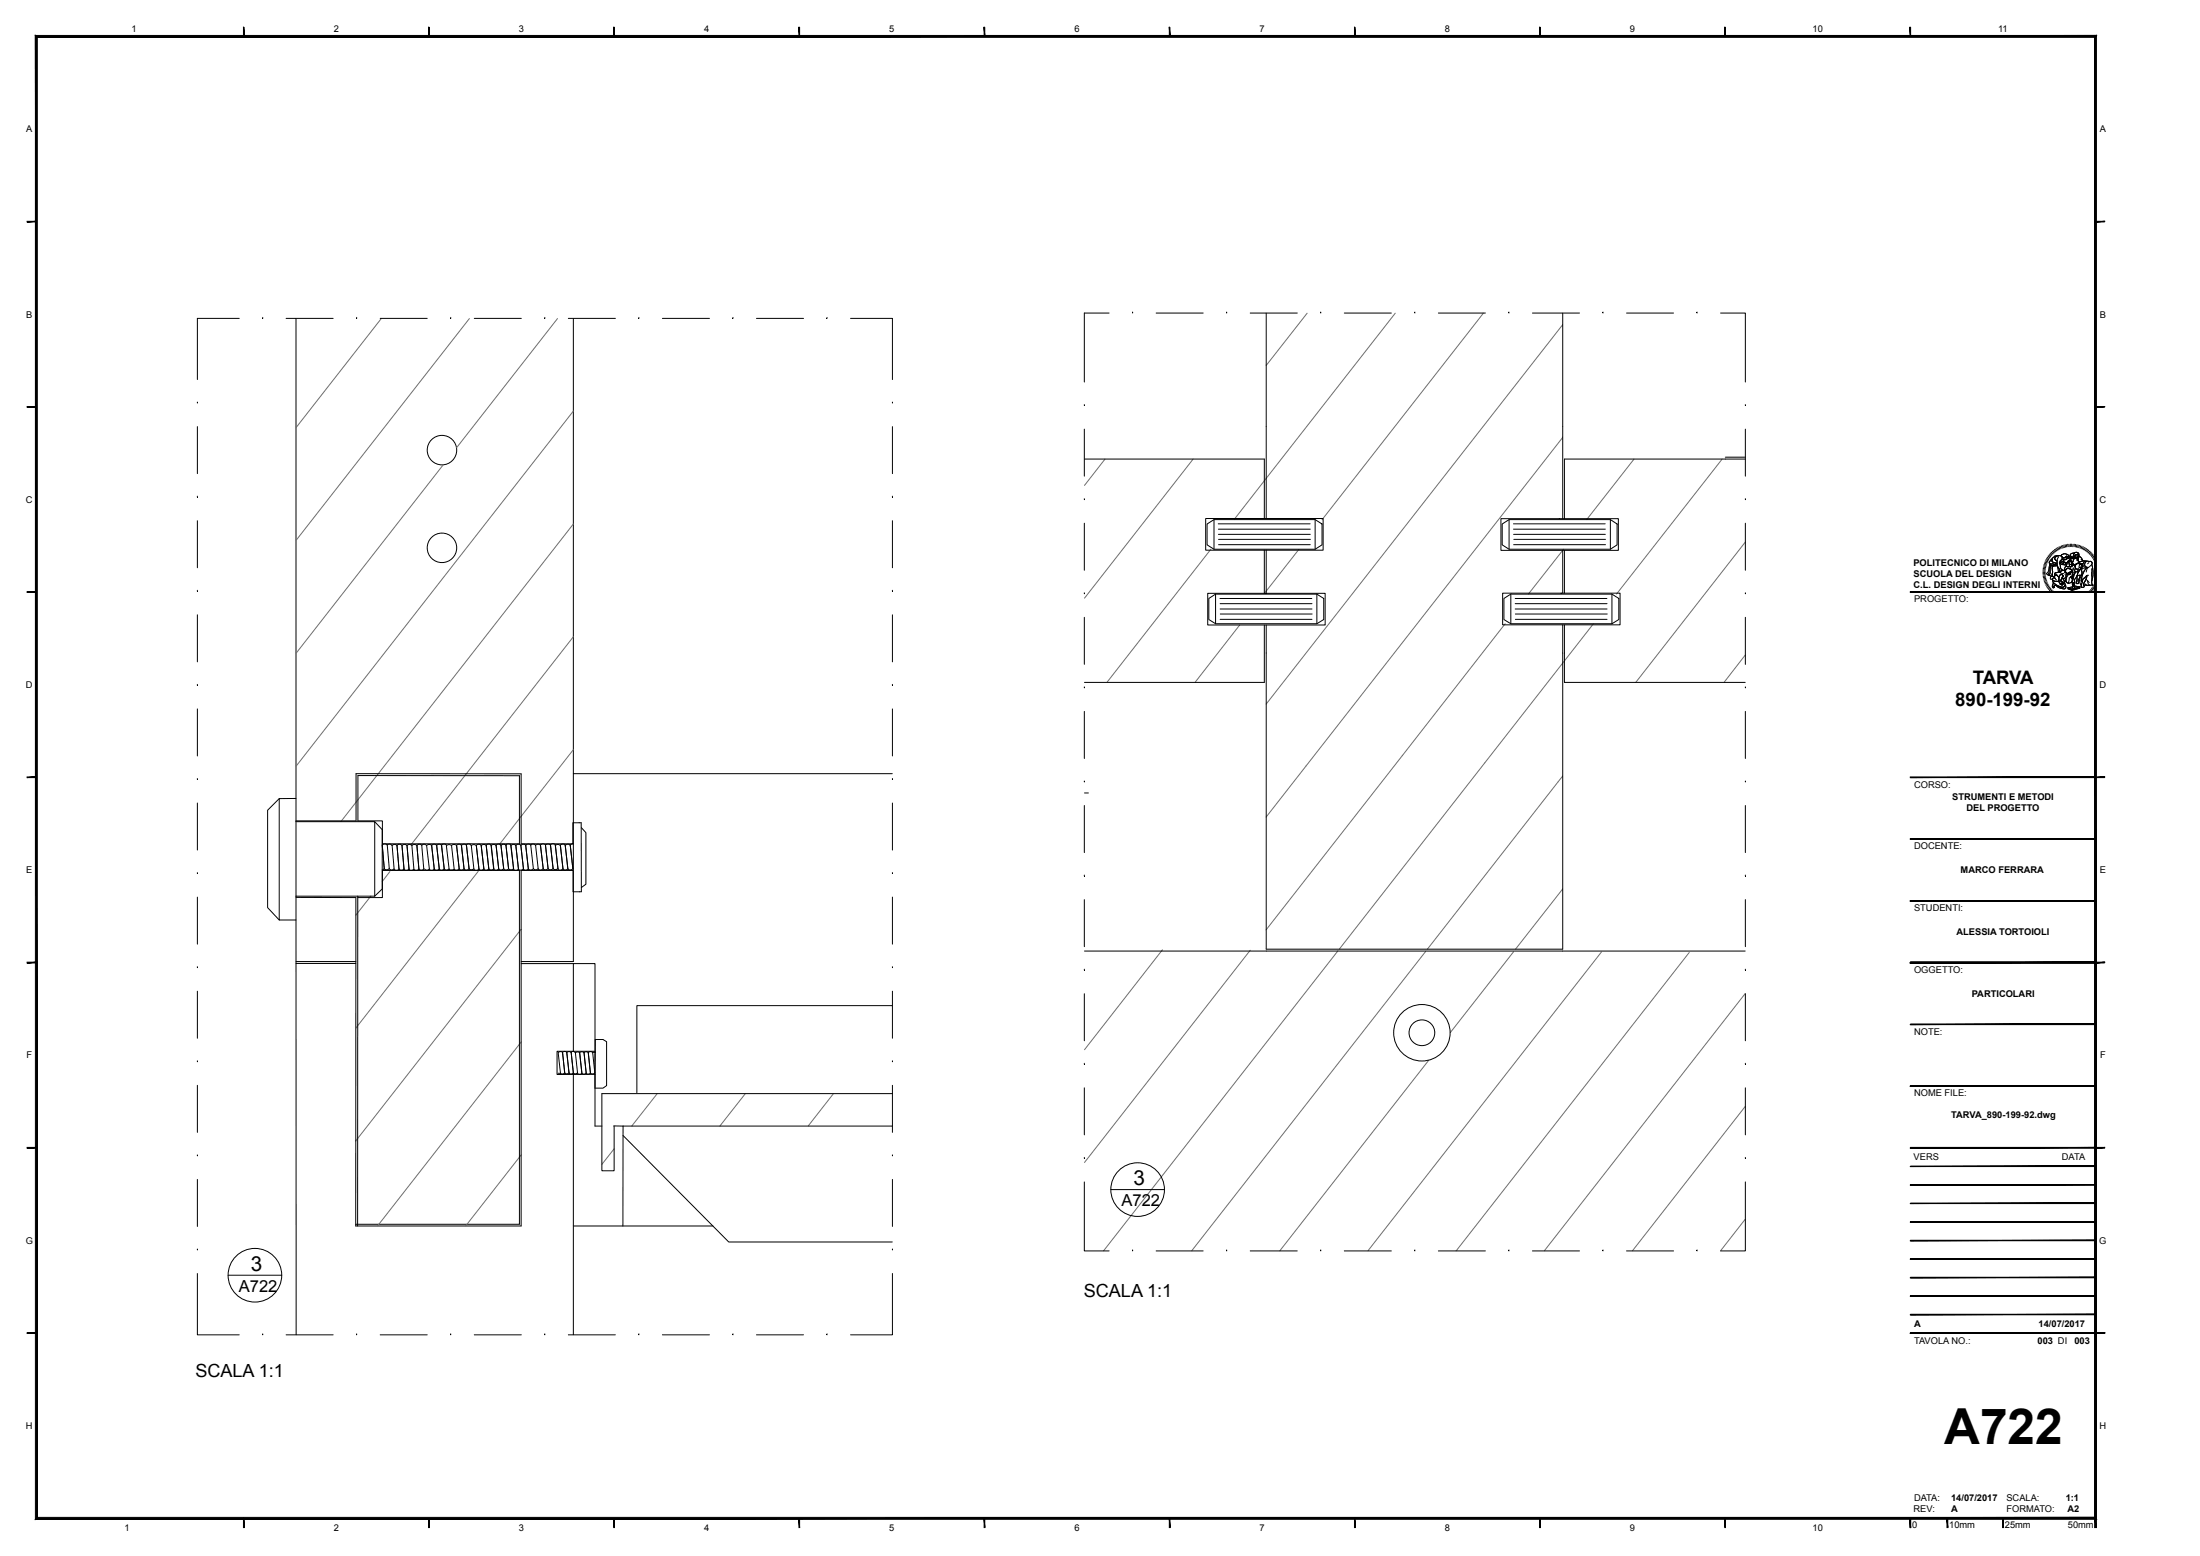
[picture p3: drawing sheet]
<svg xmlns="http://www.w3.org/2000/svg" width="594mm" height="420mm" viewBox="0 0 594 420" stroke-linecap="round" stroke-linejoin="round" font-family="sans-serif">
<g fill="none" stroke="#000" stroke-width=".27">
<path d="M64.6 85.9h-11.3v16.5M70.9 85.9h.1M77.3 85.9h12.7M79.9 86l.1 274.3M96.3 85.9h.1M102.7 85.9h12.7M121.7 85.9h.1M128.1 85.9h12.7M147.1 85.9h.1M153.5 85.9h12.7M154.8 86v173.5h-14.1M172.5 85.9h.1"/>
<path d="M178.9 85.9h12.7M197.9 85.9h.1M204.3 85.9h12.7M223.3 85.9h.1M229.7 85.9h11.3v16.5M299.5 84.5h-6.7v18.6M305.8 84.5h.1M312.2 84.5h12.7M331.2 84.5h.1M337.6 84.5h12.7M341.9 84.5v55.5M356.6 84.5h.1"/>
<path d="M363 84.5h12.7M382 84.5h.1M388.4 84.5h12.7M407.4 84.5h.1M413.8 84.5h12.7M421.9 84.5v55.5M432.8 84.5h.1M439.2 84.5h12.7M458.2 84.5h.1M464.6 84.5h6.6v18.6M53.3 108.8h.1M53.3 115.1v12.7"/>
<path d="M241 108.8h.1M241 115.1v12.7M292.8 109.5h.1M292.8 115.8v12.7M471.2 109.5h.1M471.2 115.8v12.7M53.3 134.2h.1M241 134.2h.1M292.8 134.9h.1M292.8 123.9h48.6v16.1M325.5 140h31.7v8.5h-31.7zM405.2 140h31.8v8.6h-31.8z"/>
<path d="M465.8 123.4h5.4M471.2 123.9h-48.8v16.1M471.2 134.9h.1M53.3 159.6h.1M53.3 140.5v12.7M241 159.6h.1M241 140.5v12.7M292.8 141.2v12.7M325.9 141.4l1.9-1.1h27.3l1.8 1.1v5.7l-1.8 1.2h-27.3l-1.9-1.2zM327.8 140.3v8M328.9 141.4h24.8M329 144.2h24.8"/>
<path d="M329 142.8h24.8M329 147h24.8M329 145.6h24.8M341.4 148.5v11.6M341.9 148.5v11.6M355.1 140.3v8M405.6 141.4l1.9-1.1h27.3l1.8 1.1v5.7l-1.8 1.2h-27.3l-1.9-1.2zM407.5 140.3v8M408.6 142.8h24.8M408.6 141.4h24.8M408.7 147h24.8M408.7 144.2h24.7"/>
<path d="M408.7 145.6h24.8M421.9 148.6v11.5M422.4 148.6v11.5M434.8 140.3v8M471.2 141.2v12.7M551.6 154.1l.6 .1M551.6 154.5h.6M551.6 153.8h.7M551.6 153.4l.7 .1M551.7 153.1l.7 .1M551.8 152.7l.6 .2M551.9 152.4l.6 .2"/>
<path d="M552 152l.6 .3M552.1 151.7l.6 .2M552.2 151.4l.7 .2M552.2 154.8l-.6 .1M552.3 155.2h-.7M552.3 155.5l-.7 .1M552.4 155.8l-.7 .1M552.4 151l.6 .3M552.4 156.1l-.6 .2M552.5 156.4l-.6 .2M552.6 150.8l.6 .3M552.6 156.7l-.7 .2"/>
<path d="M552.7 157.1l-.6 .2M552.7 150.5l.6 .3M552.8 157.4l-.6 .2M553 150.1l.5 .4M553 157.7l-.6 .2M553.1 157.9l-.6 .3M553.2 149.9l.5 .4M553.3 158.2l-.6 .4M553.4 149.6l.5 .4M553.4 152.1l.9 .1a.6 .6 0 0 0 1.1-.1 .42 .42 0 0 1 0 .6 .42 .42 0 0 1-.5 0 1.04 1.04 0 0 1-1.5-.5zM553.5 152.1v.5M553.5 158.5l-.6 .4"/>
<path d="M553.6 152.6l-.2 .4-.2 1.6-.3 .6 .4 .1M553.6 149.3l.5 .5M553.7 158.8l-.6 .3M553.7 151.1l.4-.2-.1 .5 .2 .3 1 .4a.77 .77 0 0 1-1.1 .1h-.6a.35 .35 0 0 1-.2-.3 .35 .35 0 0 1 .2-.3zM553.8 149.1l.5 .4M553.8 159l-.5 .4M553.9 152.7h.4l-.2 .5v2.3h-.4a.35 .35 0 0 1-.4-.3 .35 .35 0 0 1 .2-.4v-1.5zM553.9 152.7l-.4 .6v1.4l-.2 .7 .7 .1M554.1 150.9l-.8 .8v.2l.4 .4 .6-.1a.6 .6 0 0 0 1.1-.1M554.1 159.3l-.5 .4M554.1 150.7l.6-.6 1.4-.2-1.1 .5a.61 .61 0 0 0-.1 .6 .61 .61 0 0 0 .5 .4l-.1 .7-1.1-.4-.2-.3zM554.1 156.3l.1 .3 .5 .3 1.2-.1"/>
<path d="M554.1 148.8l.5 .5M554.3 156.6l.7 .3 .9-.1 .1 .5 .3 .2v.3l.2-.2 .3 .3-.2-.5 .3 .4-.1-.4 .4 .1-.8-.7 .4-.7 .3 .2 .5 1.6-.4 .6-.9-.1-1.7-.9-.3-.5zM554.3 156.6v.6l.8 .6 1.9 .9M554.3 152.7h1.1l.5 .8 .1 .8-.7 .3a.39 .39 0 0 0-.5 .2 .39 .39 0 0 0 .2 .5l-.4 .4-.5-.3v-2.2zM554.3 152.7l-.2 .5v2.3M554.3 159.5l-.5 .4M554.3 157.4l2.2 1.1h.7l.4-.6 .2 .6a.62 .62 0 0 1-.4 .5 .62 .62 0 0 1-.7-.2l-1.3-.5a.49 .49 0 0 0-.5-.3 .49 .49 0 0 0-.4 .4l.1 .1a.27 .27 0 0 1-.3 .2 .27 .27 0 0 1-.2-.4zM554.4 148.6l.4 .5M554.4 157.3l-.3 1a.29 .29 0 0 0 .2 .4 .29 .29 0 0 0 .4-.2l-.3-.2 .2-.2a.87 .87 0 0 1 1.1 .4l1.3 .4a.59 .59 0 0 0 .8-.2 .59 .59 0 0 0-.2-.8M554.5 159.7l-.4 .5M554.6 155.7l-.3-.1a.47 .47 0 0 0-.6 .2 .47 .47 0 0 0 .1 .6l.4-.3a.59 .59 0 0 1 1 .4l.1 .1M554.7 148.3l.4 .6"/>
<path d="M554.8 159.9l-.5 .5M554.8 154.7l1.2-.4a.27 .27 0 0 0 .4 .2 .27 .27 0 0 0 .1-.4l.6-.2 .5 .2 .5 .8-.1 .8-.9 .5a.27 .27 0 0 1-.4-.2 .27 .27 0 0 1 .3-.3l.1-.3-.3-.2a.49 .49 0 0 0-.6-.1 .49 .49 0 0 0-.2 .6l-.1 .1-.7-.7a.29 .29 0 0 1-.4 .1 .29 .29 0 0 1 0-.5zM554.8 155.4l.4-.3 .2 .1a.92 .92 0 0 1 .5 1.1v.5l-.3 .1h-.9l-.5-.3-.1-.4 .7-.2-.2-.3zM554.9 150.5l.4-.4 1.1-.1a.76 .76 0 0 1 .4 .8 .76 .76 0 0 1-.5 .6l-.3 .6 .5 1.7 .5 .2-.2 .1a.29 .29 0 0 0-.4 .1 .29 .29 0 0 0 0 .3 .41 .41 0 0 1-.5-.2 .41 .41 0 0 1 .1-.4l-.5-1-.1-.8a.51 .51 0 0 0 .1-.6 .51 .51 0 0 0-.5-.3l-.2-.3zM555 148.2l.3 .5M555.2 155l.7 .8M555.2 155.2l-.5 .4 .1 .4M555.3 148l.3 .6M555.4 152.7h-1.2a.76 .76 0 0 0-.9 .2 .76 .76 0 0 0-.1 .9l-.6 1.1 .3 .3M555.6 153l.2 1.4M555.6 147.8l.3 .6M555.8 150.3l-.4 1v.9l.6 1.6v.6a.28 .28 0 0 0 .4 0 .28 .28 0 0 0 .1-.3l.5-.2-.5-.3-.5-1.7 .6-.8a.83 .83 0 0 0-.1-1 .83 .83 0 0 0-1-.2l-.8 .2-.6 .6-.1 .6 .2 .4 1.1 .4"/>
<path d="M555.9 147.6l.3 .6M556 154.3l-.7 .3a.39 .39 0 0 0-.5 .2 .39 .39 0 0 0 .2 .5M556.1 149.9l-1.1 .5a.53 .53 0 0 0-.2 .6 .53 .53 0 0 0 .6 .3M556.2 147.5l.3 .6M556.3 155.2l.2-.2 .3 .2a.35 .35 0 0 1 .3 .4 .35 .35 0 0 1-.3 .3l-.4 .9 .8 .7-.4-.1 .1 .4-.3-.4 .2 .5-.3-.3-.2 .2v-.3l-.4-.6v-1zM556.3 155.2l.1-.2 .4 .2a.37 .37 0 0 1 .3 .3 .37 .37 0 0 1-.3 .4l-.4 .9 .8 .7-.4-.1 .1 .4-.3-.4 .2 .5-.3-.3-.2 .2v-.3l-.4-.6v-1zM556.3 151.3l.4-.3 .6-.1-.1 .4a.41 .41 0 0 1-.2 .4 .41 .41 0 0 1-.4 0l-.6 .3zM556.3 151.8l.3-.1a.47 .47 0 0 1 .8 .1l-.4 .1 .2 .5-.6-.1zM556.4 151.8l.2 .5 .6 .1M556.5 150l.6-.5h.8l.6 .4a.27 .27 0 0 1 0 .4 .27 .27 0 0 1-.4-.1l-.7 .3-.6-.1M556.5 147.3l.3 .7M556.6 149.7l1.1-.2 .6 .2 .3 .4a.31 .31 0 0 1-.3 .2 .31 .31 0 0 1-.3-.2l-.6 .4-.6-.2a.31 .31 0 0 1-.3-.2 .31 .31 0 0 1 .1-.4z"/>
<path d="M556.8 150.3l.6 .2 .5-.4a.32 .32 0 0 1 .4 .2 .32 .32 0 0 1-.2 .4l-.4 .4-.4-.2-.6 .1zM556.9 147.2l.2 .7M557 153.9l.6 .2 .5 .8v.6l-.5 .4M557.1 151.9h.8l-.2 .1v.2a.37 .37 0 0 1-.5 .2 .37 .37 0 0 1-.1-.5zM557.1 156.3l.5 1.5-.4 .7h-.7M557.1 151.5l.3 .3M557.2 154.8l-.8 .2M557.2 151.3l-.1 .2-1 .5M557.2 147.1l.2 .7M557.3 150.9l-.4 .5M557.5 151.8l.4 .1-.2 .3a.33 .33 0 0 1-.4 .3 .33 .33 0 0 1-.3-.4 .33 .33 0 0 1 .5-.2h-.2M557.5 154.9a.7 .7 0 0 1 .1 1 .7 .7 0 0 1-.9 .2"/>
<path d="M557.6 154.1v-.2l.6-.5 .5 .1 .5 .2 .1 .3a.26 .26 0 0 1 .1 .4 .26 .26 0 0 1-.4 0l-1 .4 .6 .4 .4-.3 .2-.5a.24 .24 0 0 0 .3-.2 .24 .24 0 0 0-.2-.2l-.1-.3-.5-.2h-.6l-.5 .6h-.2v-.5l.5-.9 .2 .3h1l.6-.4v-.4l.6 .2-.1 .5 .2 .5-.3 .6 .3 .4-.4 .7-.5 .2-.1 .4h-.4l.3 .3h.3v.4l.1-.3-.2 1.1-1.1 .2-.8-.6 .5-1.3a.78 .78 0 0 0-.7-1M557.6 153.9l.6-.5 1 .3 .1 .3a.23 .23 0 0 1 .2 .4 .23 .23 0 0 1-.4 0l-.5 .2a.44 .44 0 0 1-.5 .3 .44 .44 0 0 1-.4-.5zM557.6 156.8l.8 .6M557.6 147l.1 .7M557.8 150.8l.1 .1M557.9 150.5l.1 .1M557.9 156.1v1M557.9 152.7l-.4 .5-.1 .9M557.9 147l.1 .6M557.9 150.5h.1M558 154.8l1.2-.4-.2 .5-.4 .3zM558 155.6l-.2 .9-.4 .5"/>
<path d="M558.2 154.9l-.1 .1M558.2 150.7l.4-.2 .5 .1v-.1a.32 .32 0 0 1-.1 .5 .32 .32 0 0 1-.4-.3zM558.3 151.5l.7-.2 .6 .5 .1 .5-.1 .4-.3-.2 .2-.2-.2-.7-.4-.3-.3 .1-.1 .4 .3 .6a.48 .48 0 0 1-.4 .6 .48 .48 0 0 1-.6-.3zM558.3 150.3l-.2 .5-.4 .3-.4-.2-.6 .1M558.3 146.9l.1 .7M558.4 158.7l2-.5 1.1 .3-2 .5zM558.4 158.7l1.1 .3v.3l-1.1-.3zM558.6 151.5l.3-.2 .4 .3 .2 .7a.56 .56 0 0 1-.2 .6 .56 .56 0 0 1-.6 .1zM558.6 146.9l.1 .7M558.7 155.8l-.3 1.6 1-.2M558.7 150.5a.39 .39 0 0 1 .6-.3 .39 .39 0 0 1 .1 .6h-.1M558.7 154.9l.1 .1"/>
<path d="M558.8 154.6l.2 .1M558.8 150.2h.4a.33 .33 0 0 1 .3 .2 .33 .33 0 0 1-.2 .4l-.2-.3v.1l-.4-.1zM558.8 154.9h.1M558.9 154.6l-.1 .1M558.9 151.7h.1M559 151.6l-.2 .2M559 146.9v.6M559 150.6l-.4-.1-.4 .2 .8 .3a.22 .22 0 0 0 .3-.2 .22 .22 0 0 0-.3-.3l.1 .2M559.1 153v.7M559.2 154.4l-.2 .5-.3 .2-.5-.2M559.2 151.5l.2 .3-.1 .1M559.3 151.6l-.3-.3-.4 .2 .2 1a.44 .44 0 0 1-.7 .5 .44 .44 0 0 1 0-.8l.3-.8 .6-.1 .6 .5 .1 .6a.2 .2 0 0 1-.1 .3 .2 .2 0 0 1-.3-.2v-.1"/>
<path d="M559.3 146.9v.6M559.4 152l-.2 .1M559.4 151.8l.1 .5h-.8M559.4 152.7l-.3 .3h-.4M559.5 159l2-.5v.3l-2 .5zM559.5 159v.3M559.5 155.3h.1a.22 .22 0 0 1 .2-.3 .22 .22 0 0 1 .1 .4l-.3 1v-.4l-.6-.2 .1-.1h.3zM559.6 150.7l.1-.1 .1 .2-.2 1.1M559.6 155.2h.1M559.6 155.8l-.1 .5 .2-.2M559.6 150.2l.2 .5M559.7 152.2l-.1-.4 .2-.5-.1-.7-.1 .1-.1-.3-.6-.4 .1-.4 .6-.2a.25 .25 0 0 1 .4-.1 .25 .25 0 0 1-.1 .4v1.2l.3-.5a.39 .39 0 0 0 .3 .3 .39 .39 0 0 0 .4-.2l-.1 .7 .2-.2 .1 .4a.36 .36 0 0 1 .2 .4 .36 .36 0 0 1-.4 .3l-.6 .3"/>
<path d="M559.7 146.9l-.1 .7M559.8 155.6l-.2 .2v-.2M559.8 153.2l-.2 1.4M559.8 152.5l.4 .2M559.8 157.3l.2-.1 .1 1.2-.2-.7-.3 .7zM559.9 154.4l-.4 .5 .1 .3M560 155.1l-.5 .2-.1 .5-.4-.1 .3 .3h.3M560 153.3l-.4 .9M560.1 149.3l.7-.2 .5 .5v.8l-.4 .9v-.8l.3-.4-.2-.5-.7 .2-.2 1-.2 .1-.1-.9zM560.1 149.3l-.8 .1-.4 .4 .1 .3M560.1 146.9l-.1 .7M560.1 149.3l.5-.2 .5 .1 .2 .4v.8l-.4 .9v-.8l.3-.4-.2-.5-.7 .2-.2 1-.2 .1-.1-.9z"/>
<path d="M560.1 150.3l.3 .4 .5-.2M560.3 152.4l.8-.4 1 .2a.83 .83 0 0 1-.4 1.4l-.2 .3h-.6l-.6-.7zM560.3 149.8l.7-.2 .2 .5-.4 .5a.45 .45 0 0 1-.6-.2 .45 .45 0 0 1 .1-.6zM560.3 150.1h.3M560.4 154.4l.8-.1-.4 1.1-.7 1.2v.7a.42 .42 0 0 0-.4 .1 .42 .42 0 0 0-.1 .5l-.2-1zM560.4 154.4l-.4 .5-.6 2 .2 1 .4-.7 .2 1.4-.3-.9-.4 1.1 .1-.9M560.4 150.5l.1 .1M560.4 153.4l-.3 .5 .2 .5 1-.2 .4-.5M560.4 146.9l-.1 .7M560.4 150.1v.1M560.5 150.4l.1 .1M560.8 150.2l.2 .1"/>
<path d="M560.8 147l-.2 .7M560.9 155.4h.2a.37 .37 0 0 1 .5 0 .37 .37 0 0 1-.1 .6l-.4 .6v.5a.28 .28 0 0 1 .2 .4 .28 .28 0 0 1-.5 0l-.3-.2zM560.9 150.3h-.1M561 151l.4 .7M561.1 153.5v.1M561.1 152l1.1-.6h.8l-.4 .3-.3 .7zM561.1 147.1l-.1 .6M561.2 154.3l-.4 1.1-.7 1.1-.1 .9M561.2 150.1l.7 .4 .6 .9a1.07 1.07 0 0 1-1.4 0zM561.2 153.5h-.2M561.3 150.1l.6 .4 .3 .6M561.3 153.8h-.1"/>
<path d="M561.5 147.2l-.3 .6M561.5 158.5v.3l-2 .5-1.1-.3v-.3M561.6 155.3l-.5 1.7a.29 .29 0 0 1 .2 .4 .29 .29 0 0 1-.5 .1l-.3-.1 .3-1.1v-.9M561.8 147.3l-.2 .7M561.9 151l.5 .4M561.9 153.2l-.1 .3M561.9 152.2h.3l.1 .4M561.9 153.3a.38 .38 0 0 1 .3 .3 .38 .38 0 0 1-.2 .4l.1 .5a.64 .64 0 0 1-.1 .7 .64 .64 0 0 1-.8 .1l-.4 .1 .2-.6zM562 155.2l-1.2 .2M562 156.6l-.1 .3 .3 .2M562.1 153.4v1.8l-.6 1.4 .2 1.1 .3 .2M562.1 147.4l-.2 .7"/>
<path d="M562.3 156.4l1.1-1-.2 1.2-.6 1v.3a.41 .41 0 0 1-.1 .6 .41 .41 0 0 1-.6-.1 .41 .41 0 0 1 .1-.6zM562.3 152.4l.7-1 1.8 .3a.51 .51 0 0 1-.2 .8l-.6 .6a1.08 1.08 0 0 1-1.7-.5M562.3 152.6l-.8 1.3h-.5l-.6-.4-.1-.7 .3-.5 .5-.2a.34 .34 0 0 1 .5 .3 .34 .34 0 0 1-.3 .4 .26 .26 0 0 0 0 .3 .26 .26 0 0 0 .4 .1l.3-.3v-.5l-.8-.4-.8 .4-.1 .5M562.4 154.1v.6M562.5 147.6l-.3 .6M562.8 147.7l-.3 .6M562.9 153.3l-.9 .1M562.9 157.6l.5 .3M563.1 147.9l-.4 .6M563.1 151.4l-1 .1-1 .5M563.2 151.6l.2-.2 .7 .2a.53 .53 0 0 1 .6 .1 .53 .53 0 0 1 .1 .6l.3 3.2-.3 1.8 .3 .6h-1.9a.48 .48 0 0 1-.6-.1 .48 .48 0 0 1 .2-.7l.6-1.7-1.5 1.4 .5-2a1.73 1.73 0 0 1 1.4-1.6l-.5-.2a.85 .85 0 0 1-.1-1.4zM563.3 156.3l.8 .9"/>
<path d="M563.3 153.3l-1 1.6-.4 1.9 1.5-1.4 .5-.1M563.4 151.5l-.2 .2a.86 .86 0 0 0-.3 1 .86 .86 0 0 0 .9 .5M563.4 148.1l-.4 .6M563.4 155.4l-.2 1.2-.6 1v.3a.33 .33 0 0 1 .1 .5 .33 .33 0 0 1-.4 .1h-.1a.42 .42 0 0 1-.3-.3 .42 .42 0 0 1 .2-.5l.2-1.3M563.5 153.3l-.2 1.1M563.7 156.8l.2 .9 .4 .3M563.7 148.3l-.4 .5M563.7 159.8l.5 .5M564 148.5l-.5 .6M564 151.9l-.3 .3M564 159.6l.5 .5M564.3 148.8l-.5 .5"/>
<path d="M564.3 159.4l.4 .5M564.5 159.1l.5 .5M564.5 149l-.5 .5M564.7 158.9l.5 .4M564.7 153.5l.1 3.3M564.8 152.4l.3 2-.3 2.5 .3 1h-2.5M564.8 149.2l-.5 .5M564.8 158.6l.6 .4M565 149.5l-.5 .4M565.1 158.4l.5 .3M565.2 149.8l-.5 .4M565.2 158.1l.6 .3"/>
<path d="M565.4 157.8l.6 .3M565.4 150.1l-.5 .4M565.5 157.5l.7 .3M565.7 150.4l-.6 .3M565.7 157.2l.6 .3M565.8 156.9l.6 .2M565.8 150.7l-.6 .3M565.9 156.6l.6 .2M566 151l-.6 .3M566 156.3l.6 .2M566 156l.7 .1M566.1 155.7h.7"/>
<path d="M566.2 151.3l-.6 .3M566.2 155.3l.6 .1M566.2 155h.6M566.2 154.7l.7 .1M566.3 151.6l-.6 .3M566.4 152l-.6 .2M566.5 152.3l-.6 .2M566.6 152.7l-.6 .1M566.7 153l-.6 .1M566.8 153.3l-.7 .2M566.8 153.7l-.6 .1M566.9 154.4h-.7"/>
<path d="M566.9 154.1h-.7M53.3 165.9v12.7M241 165.9v12.7M292.8 160.3h.1M292.8 166.6v12.7M326.1 160.1h31.7v8.6h-31.7zM326.4 161.5l1.8-1.1h27.4l1.8 1.1v5.7l-1.8 1.2h-27.4l-1.8-1.2zM328.2 160.4v8M329.4 161.5h24.8M329.4 167.2h24.8M329.4 164.4h24.8M329.4 162.9h24.8"/>
<path d="M329.5 165.7h24.8M341.4 168.7v15.5h-48.6M355.6 160.4v8M405.7 160.1h31.7v8.6h-31.7zM406.1 161.5l1.8-1.1h27.3l1.9 1.1v5.7l-1.9 1.2h-27.3l-1.8-1.2zM407.9 160.4v8M409.1 164.4h24.8M409.1 162.9h24.8M409.1 161.5h24.8M409.1 167.2h24.8M409.1 165.7h24.9M421.9 168.7v87.5h-80v-87.5"/>
<path d="M422.4 168.7v15.5h48.8M435.2 160.4v8M471.2 160.3h.1M471.2 166.6v12.7M555 160.1l-.4 .6M555.3 160.3l-.4 .6M555.6 160.5l-.4 .5M555.9 160.7l-.4 .6M556.1 160.8l-.3 .6M556.4 160.9l-.2 .6M556.8 161l-.3 .7M557.1 161.2l-.3 .6"/>
<path d="M557.4 161.3l-.2 .6M557.7 161.3l-.2 .7M558 161.4l-.1 .7M558.3 161.5l-.1 .6M558.6 161.5v.6M559 161.5l-.1 .7M559.3 161.5v.7M559.6 161.5v.7M559.9 161.5l.1 .6M560.3 161.4l.1 .7M560.6 161.4l.1 .7M560.9 161.3l.2 .7"/>
<path d="M561.2 161.2l.2 .6M561.5 161.1l.3 .7M561.8 161l.3 .6M562.1 160.9l.3 .6M562.4 160.7l.3 .6M562.7 160.6l.3 .6M563 160.4l.4 .6M563.2 160.2l.5 .6M563.5 160l.4 .6M53.3 185h.1M53.3 191.3v12.7M241 185h.1"/>
<path d="M241 191.3v12.7M292.8 185.7h.1M292.8 192v12.7M471.2 185.7h.1M471.2 192v12.7M53.3 210.4h.1M53.3 216.7v12.7M75.4 215.6l-3.1 3.1v26.3l3.1 3.3M79.9 215.5l-4.5 .1v32.7h4.5M96.6 209.3l43.6 .1v18.4h-37v-6.2h-6.6zM154.8 208.8h86.1M241 210.4h.1"/>
<path d="M241 216.7v12.7M292.8 211.1h.1M292.8 217.4v12.7M292.8 214h1.1M471.2 211.1h.1M471.2 217.4v12.7M53.3 235.8h.1M79.9 221.8h21.3v20.1M79.9 221.6h16.2v-12.8l44.6 .1v18.9h14l.1-5.8M101.2 221.8l2 2.1v16l-2 2M103.2 228.1l.6 6.5a.93 .93 0 0 0 1.3-.1M103.2 228.1l.5 6.4-.5 .3"/>
<path d="M104.5 228a.97 .97 0 0 0-1.3 .1M105.1 234.5a.8 .8 0 0 0 1.3 0M105.1 234.5l-.5-6.5a.85 .85 0 0 1 1.2 .2l.6 6.5M107.2 228.1l.6 6.5a.93 .93 0 0 0 1.3-.1l-.6-6.4M107.2 228.1l.6 6.5a.93 .93 0 0 1-1.4 .1M107.2 228.2a.97 .97 0 0 0-1.3 0M108.5 228.1a.97 .97 0 0 0-1.3 0M108.5 228.2l.6 6.5a.93 .93 0 0 0 1.3-.1M109.9 228.2a.97 .97 0 0 0-1.3 0M109.9 228.2l.5 6.5a.93 .93 0 0 0 1.3-.1M109.9 228.2l.5 6.4M111.2 228.1l.6 6.5"/>
<path d="M111.2 228.2a.97 .97 0 0 0-1.3 0M112.5 228.2a.97 .97 0 0 0-1.3 0M112.6 228.1l.5 6.5a.93 .93 0 0 0 1.3-.1l-.5-6.4M112.6 228.1l.5 6.5M113.1 234.6a.93 .93 0 0 1-1.3 .1M113.9 228.1a.97 .97 0 0 0-1.3 0M113.9 228.1h.1a.85 .85 0 0 1 1.2 .1M115.2 228.2l.7 6.5a.93 .93 0 0 0 1.4-.1M115.9 234.5l-.1 .2a.8 .8 0 0 1-1.2-.1M116.5 228.2a.97 .97 0 0 0-1.3 0M116.5 228.1l.8 6.6M117.8 228.1a.97 .97 0 0 0-1.3 .1"/>
<path d="M117.9 228.1l.7 6.6a.93 .93 0 0 0 1.3-.2M118.6 234.5a.93 .93 0 0 1-1.3 .2M119.2 228.1a.97 .97 0 0 0-1.3 .1M119.2 228.1l.8 6.5a.93 .93 0 0 0 1.2-.1M119.2 228.1l.7 6.4M120.5 228.2l.8 6.5M120.6 228.1a.97 .97 0 0 0-1.4 0M121.9 228.2a.97 .97 0 0 0-1.3 0M121.9 228.2l.7 6.5M122.6 234.6l-.6 .2-.7-.1M123.2 228.2a.97 .97 0 0 0-1.3 0M123.9 234.5a.93 .93 0 0 1-1.3 .2"/>
<path d="M124.6 228.2a1.01 1.01 0 0 1 1.3-.1l.8 6.5a.93 .93 0 0 0 1.2-.1M125.3 234.5a.93 .93 0 0 1-1.3 .1l-.7-6.5a1 1 0 0 1 1.3 0l.7 6.5M125.9 228.1l.2-.2a.8 .8 0 0 1 1.1 .3M126.7 234.5a.93 .93 0 0 1-1.4 .1M127.2 228.2l.8 6.5a.93 .93 0 0 0 1.3-.1M128.6 228.2a.97 .97 0 0 0-1.4 0M129.9 228.2l.8 6.5a.93 .93 0 0 0 1.3-.2M130.6 234.5a.93 .93 0 0 1-1.3 .2l-.7-6.5a.94 .94 0 0 1 1.3-.1l.7 6.4M131.3 228.2a.97 .97 0 0 0-1.3 0M131.3 228.1l.7 6.5M132.6 228.1a.97 .97 0 0 0-1.3 0M132.6 228.2l.7 6.5a.93 .93 0 0 0 1.4-.2"/>
<path d="M132.6 228.2a1.04 1.04 0 0 1 1.3-.1 1.01 1.01 0 0 1 1.3 0l.8 6.5a.93 .93 0 0 0 1.3-.1M132.6 228.1l.7 6.4a.93 .93 0 0 1-1.3 .1M133.9 228.1l.8 6.5a.93 .93 0 0 0 1.3-.1M136.6 228.1a.97 .97 0 0 0-1.3 .1M136.6 228.1l.7 6.5M137.9 228a.97 .97 0 0 0-1.3 .1M137.9 228.2l.8 6.5a.93 .93 0 0 0 1.3-.1M138 228l.7 6.4a.93 .93 0 0 1-1.3 .2M139.3 228.2a.97 .97 0 0 0-1.3 0M139.3 228.2a1.06 1.06 0 0 1 1.3-.1l.7 6.6a.93 .93 0 0 0 1.4-.2M139.3 228.1l.7 6.6a.93 .93 0 0 0 1.3-.2M140.6 228.2a.97 .97 0 0 1 1.3-.1l.8 6.5"/>
<path d="M143.3 228.1a.97 .97 0 0 0-1.3 0M143.3 228.1l.7 6.4a.93 .93 0 0 1-1.3 .1M143.3 228.1l.1-.1a.85 .85 0 0 1 1.2 .2M144.6 228.1l.7 6.5a.93 .93 0 0 0 1.3-.1M145.3 234.4l-.2 .2a.8 .8 0 0 1-1.1-.1M145.9 228.1a.97 .97 0 0 0-1.3 .1M145.9 228.1l.8 6.5a.93 .93 0 0 0 1.3-.2M147.3 228a.97 .97 0 0 0-1.3 .1M147.3 228.1l.7 6.5M148.6 228.1a.97 .97 0 0 0-1.3 0M148.6 228a.95 .95 0 0 1 1.3 0l.8 6.7a.93 .93 0 0 0 1.3-.2M148.6 228.1l.7 6.4"/>
<path d="M149.3 234.4a.93 .93 0 0 1-1.3 .2M149.9 228.2a1.09 1.09 0 0 1 1.4-.1 .97 .97 0 0 1 1.3 0l.7 6.5M150.7 234.4a.93 .93 0 0 1-1.4 .1M151.3 228.1l.7 6.5a.93 .93 0 0 0 1.3-.1M154 228.1a.97 .97 0 0 0-1.4 .1M154 228.1l.7 6.5M154.7 234.5a.93 .93 0 0 1-1.3 .1M154.8 227.8l-.8 .3M154.8 222.1h2.1l.1 18.6h-2.3v-5.7h-14v95.9h-44.7l.1-88.6-16.2-.1M157 223.4l1.2 1.4v13.9l-1.2 .9M241 235.8h.1M292.8 236.5h.1"/>
<path d="M471.2 236.5h.1M53.3 242.1v12.7M79.9 241.9h21.3M79.9 259.5h16.2M96.6 242.3h6.6v-7.3h37v95.5h-44.2M96.6 241.9v89M241 242.1v12.7M292.8 242.8v12.7M292.8 256.7h178.4M471.2 242.8v12.7M53.3 261.2h.1M53.3 267.5v12.7"/>
<path d="M79.9 260.1h16.2M140.7 260.1h14.1M154.8 260.1h5.8v43.9h1.9M154.8 260.1v23.7M240.9 271.4h-68.9v23.6M241 261.2h.1M241 267.5v12.7M292.8 261.9h.1M292.8 268.2v12.7M471.2 261.9h.1M471.2 268.2v12.7M53.3 286.6h.1"/>
<path d="M53.3 292.9v12.7M150.6 289.7h.7M151.9 284.1l.6 5.6M151.9 284.1a.85 .85 0 0 0-1.2 0l.6 5.6M153 284.1l.7 5.6a.8 .8 0 0 0 1.1-.1v.1a.76 .76 0 0 0 1.1-.1M153 284l.6 5.6a.79 .79 0 0 1-1.1 0 .8 .8 0 0 1-1.2 .1M153 284a.85 .85 0 0 0-1.1 0M154.2 284.1a.85 .85 0 0 0-1.2 0M154.2 284l.7-.2 .4 .4M154.2 284l.6 5.7M154.2 284l.6 5.6M154.8 290v70.3"/>
<path d="M156.5 284.1l.6 5.6a.8 .8 0 0 1-1.1 .1M156.5 284.1l.6 5.6M156.5 284.1a.85 .85 0 0 0-1.1 .1l.5 5.6M157.6 284.1a.85 .85 0 0 0-1.1 0M157.7 284.1l.6 5.6a.8 .8 0 0 1-1.2 .1M158.8 284.1l.7 5.6a.8 .8 0 0 0 1.1-.1M158.8 284.1a.89 .89 0 0 0-1.1 0l.6 5.7a.8 .8 0 0 0 1.1-.1M160 284.1a.85 .85 0 0 0-1.2 0M160.7 283.8h-10.3v6.2h10.2M160.7 280.6h2.1l1 .6v11.8l-1 .7h-2.2zM160.8 284.1h-.8l.6 5.5M240.9 295.2h-78.4v20.8h3.3v-12"/>
<path d="M241 286.6h.1M241 292.9v12.7M292.8 287.3h.1M292.8 293.6v12.7M471.2 287.3h.1M471.2 293.6v12.7M53.3 312h.1M53.3 318.3v12.7M165.7 303.9l2.5 .1M168.2 306.5l28.6 28.7h44.1M168.2 304h72.7M168.2 304v27"/>
<path d="M241 312h.1M241 318.3v12.7M292.8 319v18.7h6.7M292.8 312.7h.1M471.2 312.7h.1M471.2 319v18.7h-6.6M53.3 337.4h.1M154.8 330.9h37.7M241 337.4h.1M299.9 321.1h14.5M305.8 337.7h.1M312.2 337.7h12.7"/>
<path d="M331.2 337.7h.1M337.6 337.7h12.7M356.6 337.7h.1M363 337.7h12.7M382 337.7h.1M388.4 337.7h12.7M407.4 337.7h.1M413.8 337.7h12.7M432.8 337.7h.1M439.2 337.7h12.7M458.2 337.7h.1M53.3 343.7v16.6h11.3"/>
<path d="M61.6 344.2h14.5M241 343.7v16.6h-11.3M70.9 360.3h.1M77.3 360.3h12.7M96.3 360.3h.1M102.7 360.3h12.7M121.7 360.3h.1M128.1 360.3h12.7M147.1 360.3h.1M153.5 360.3h12.7M172.5 360.3h.1M178.9 360.3h12.7"/>
<path d="M197.9 360.3h.1M204.3 360.3h12.7M223.3 360.3h.1"/>
<circle cx="119.3" cy="121.5" r="4"/>
<circle cx="119.3" cy="147.9" r="4"/>
<circle cx="383.9" cy="278.8" r="7.6"/>
<circle cx="383.9" cy="278.8" r="3.5"/>
<circle cx="307.2" cy="321.1" r="7.2"/>
<circle cx="68.8" cy="344.2" r="7.2"/>
</g>
<g fill="none" stroke="#6e6e6e" stroke-width=".27">
<path d="M102.9 86l-23 29.4M126.7 86l-46.8 59.9M150.5 86l-27.2 34.9M352.9 84.5l-11 14.1M376.7 84.5l-43.5 55.8M400.5 84.5l-43.6 55.8M421.9 87.6l-80 102.4M154.8 111l-74.9 95.8M421.9 118.1l-80 102.4M119.6 125.5l-39.7 50.9M298.4 123.9l-5.6 7.1M322.1 123.9l-29.3 37.6"/>
<path d="M441.2 123.9l-12.8 16.4M465 123.9l-28.6 36.5M154.8 141.4l-62.8 80.4M326.9 148.3l-28 35.9M350.7 148.3l-9.3 11.8M422.1 148.3l-9.4 12.1M471.2 146.3l-29.5 37.9M154.8 171.9l-43.9 56.2M334.7 168.7l-12 15.5M406.4 168.4l-64.5 82.6M430.2 168.4l-68.6 87.8M471.2 176.8l-5.7 7.4"/>
<path d="M154.8 202.4l-20 25.6M421.9 209.5l-36.5 46.7M105.3 235.2l-2.1 2.8M129.1 235.2l-33 42.3M421.9 239.9l-12.7 16.3M100.1 241.9l-4 5.1M140.7 250.8l-44.7 57.2M313.9 256.4l-21.1 26.9M337.6 256.5l-44.8 57.3M361.3 256.6l-63.3 81M385 256.8l-63.2 80.8M408.7 256.9l-17.1 21.8"/>
<path d="M432.4 257l-63 80.6M456.1 257.1l-62.9 80.5M471.2 268.2l-54.2 69.4M140.7 281.3l-38.8 49.6M177.5 295.2l-6.9 8.7M201.2 295.2l-6.8 8.7M225 295.2l-6.8 8.7M385.7 286.2l-40.1 51.4M471.2 298.7l-30.4 38.9M140.7 311.7l-15 19.2M165.8 310.1l-3.3 4.2M471.2 329.1l-6.6 8.5"/>
</g>
<g fill="#fff" stroke="#fff" stroke-width=".27">
<path d="M540.8 159.8l30.7 4.3h-30.7z"/>
<path d="M540.8 159.8h25l5.7 4.3z"/>
<path d="M565.8 145.3h5.7l-5.7 14.5z"/>
<path d="M571.5 145.3v18.8l-5.7-4.3z"/>
</g>
<path d="M540.8 159.8h25v-14.5h5.7v18.8h-30.7z" fill="none" stroke="#fff" stroke-width=".27"/>
<g fill="#000" stroke="#000" stroke-width=".27">
<path d="M9.6 9.6l.5 400v-399.5zM9.6 9.6l.5 400-.5 .5z"/>
<path d="M65.7 7.3l.2 2.5v-2.5zM65.7 7.3l.2 2.5h-.2z"/>
<path d="M115.7 7.3l.2 2.5v-2.5zM115.7 7.3l.2 2.5h-.2z"/>
<path d="M165.7 7.3l.2 2.5v-2.5zM165.7 7.3l.2 2.5h-.2z"/>
<path d="M215.7 7.3l.2 2.5v-2.5zM215.7 7.3l.2 2.5h-.2z"/>
<path d="M265.7 7.3l.2 2.5v-2.5zM265.7 7.3l.2 2.5h-.2z"/>
<path d="M315.7 7.3l.2 2.5v-2.5zM315.7 7.3l.2 2.5h-.2z"/>
<path d="M365.7 7.3l.2 2.5v-2.5zM365.7 7.3l.2 2.5h-.2z"/>
<path d="M415.7 7.3l.2 2.5v-2.5zM415.7 7.3l.2 2.5h-.2z"/>
<path d="M465.7 7.3l.2 2.5v-2.5zM465.7 7.3l.2 2.5h-.2z"/>
<path d="M515.7 7.3l.2 2.5v-2.5zM515.7 7.3l.2 2.5h-.2z"/>
<path d="M10.1 10.1h555.4l.5-.5zM9.6 9.6h556.4l-555.9 .5z"/>
<path d="M7.3 59.9h2.5v-.2zM7.3 59.7h2.5l-2.5 .2z"/>
<path d="M565.8 59.9h2.5v-.2zM565.8 59.7h2.5l-2.5 .2z"/>
<path d="M7.3 109.9h2.5v-.2zM7.3 109.7h2.5l-2.5 .2z"/>
<path d="M565.8 109.9h2.5v-.2zM565.8 109.7h2.5l-2.5 .2z"/>
<path d="M7.3 159.9h2.5v-.2zM7.3 159.7h2.5l-2.5 .2z"/>
<path d="M515.8 159.9h50v-.2zM515.8 159.7h50l-50 .2z"/>
<path d="M565.8 159.9h2.5v-.2zM565.8 159.7h2.5l-2.5 .2z"/>
<path d="M7.3 209.9h2.5v-.2zM7.3 209.7h2.5l-2.5 .2z"/>
<path d="M515.8 209.9h50v-.2zM515.8 209.7h50l-50 .2z"/>
<path d="M565.8 209.9h2.5v-.2zM565.8 209.7h2.5l-2.5 .2z"/>
<path d="M515.8 226.6h50v-.2zM515.8 226.4h50l-50 .2z"/>
<path d="M7.3 259.9h2.5v-.2zM7.3 259.7h2.5l-2.5 .2z"/>
<path d="M515.8 243.1v.2l50-.2zM515.8 243.3l50-.2v.2z"/>
<path d="M515.8 259.7v.2l50-.2zM515.8 259.9l50-.2v.2z"/>
<path d="M515.8 259.7v.2l50-.2zM515.8 259.9l50-.2v.2z"/>
<path d="M515.8 259.7v.2l50-.2zM515.8 259.9l50-.2v.2z"/>
<path d="M515.8 259.7v.2l50-.2zM515.8 259.9l50-.2v.2z"/>
<path d="M515.8 243.3h50v-.2zM515.8 243.1h50l-50 .2z"/>
<path d="M565.8 259.9h2.5v-.2zM565.8 259.7h2.5l-2.5 .2z"/>
<path d="M515.8 276.4v.2l50-.2zM515.8 276.6l50-.2v.2z"/>
<path d="M515.8 293.1v.1l50-.1zM515.8 293.2l50-.1v.1z"/>
<path d="M515.8 293.1v.1l50-.1zM515.8 293.2l50-.1v.1z"/>
<path d="M7.3 309.9h2.5v-.2zM7.3 309.7h2.5l-2.5 .2z"/>
<path d="M515.8 319.7h50zM515.8 319.9l50-.2z"/>
<path d="M515.8 314.8h50zM515.8 314.9l50-.1z"/>
<path d="M515.8 309.7v.2l50-.2zM515.8 309.9l50-.2v.2z"/>
<path d="M565.8 309.9h2.5v-.2zM565.8 309.7h2.5l-2.5 .2z"/>
<path d="M515.8 339.8h50zM515.8 339.9l50-.1z"/>
<path d="M515.8 334.8h50zM515.8 334.9l50-.1z"/>
<path d="M515.8 329.8h50zM515.8 329.9l50-.1z"/>
<path d="M515.8 324.7h50zM515.8 324.9l50-.2z"/>
<path d="M7.3 359.9h2.5v-.1zM7.3 359.8h2.5l-2.5 .1z"/>
<path d="M515.8 359.8v.1l50-.1zM515.8 359.9l50-.1v.1z"/>
<path d="M515.8 359.8v.1l50-.1zM515.8 359.9l50-.1v.1z"/>
<path d="M515.8 354.8h50zM515.8 354.9l50-.1z"/>
<path d="M515.8 349.8h50zM515.8 349.9l50-.1z"/>
<path d="M515.8 344.8h50zM515.8 344.9l50-.1z"/>
<path d="M565.8 359.9h2.5v-.1zM565.8 359.8h2.5l-2.5 .1z"/>
<path d="M565.8 359.9h2.5v-.1zM565.8 359.8h2.5l-2.5 .1z"/>
<path d="M565.8 359.9h2.5v-.1zM565.8 359.8h2.5l-2.5 .1z"/>
<path d="M10.1 409.6l-.5 .5 555.9-.5zM9.6 410.1l555.9-.5 .5 .5z"/>
<path d="M65.7 409.8l.2 2.5v-2.5zM65.7 409.8l.2 2.5h-.2z"/>
<path d="M115.7 409.8l.2 2.5v-2.5zM115.7 409.8l.2 2.5h-.2z"/>
<path d="M165.7 409.8l.2 2.5v-2.5zM165.7 409.8l.2 2.5h-.2z"/>
<path d="M215.7 409.8l.2 2.5v-2.5zM215.7 409.8l.2 2.5h-.2z"/>
<path d="M265.7 409.8l.2 2.5v-2.5zM265.7 409.8l.2 2.5h-.2z"/>
<path d="M315.7 409.8l.2 2.5v-2.5zM315.7 409.8l.2 2.5h-.2z"/>
<path d="M365.7 409.8l.2 2.5v-2.5zM365.7 409.8l.2 2.5h-.2z"/>
<path d="M415.7 409.8l.2 2.5v-2.5zM415.7 409.8l.2 2.5h-.2z"/>
<path d="M465.7 409.8l.2 2.5v-2.5zM465.7 409.8l.2 2.5h-.2z"/>
<path d="M515.7 409.8v2.5h.2zM515.7 409.8h.2v2.5z"/>
<path d="M515.7 409.8l.2 2.5v-2.5zM515.7 409.8l.2 2.5h-.2z"/>
<path d="M525.7 409.8l.2 2.5v-2.5zM525.7 409.8l.2 2.5h-.2z"/>
<path d="M540.7 409.8l.2 2.5v-2.5zM540.7 409.8l.2 2.5h-.2z"/>
<path d="M565.5 10.1v399.5l.5 .5zM565.5 10.1l.5-.5v400.5z"/>
<path d="M565.6 409.8l.4 2.5v-2.5zM565.6 409.8l.4 2.5h-.4z"/>
</g>
<text font-size="13.4" x="524.9" y="389.6">A722</text>
<g font-size="5.6">
<text x="306.1" y="319.8">3</text>
<text x="67.7" y="342.9">3</text>
</g>
<g font-size="5">
<text x="532.6" y="184.5">TARVA</text>
<text x="527.9" y="190.5">890-199-92</text>
</g>
<g font-size="4.9">
<text x="292.6" y="350.1">SCALA 1:1</text>
<text x="52.7" y="371.6">SCALA 1:1</text>
</g>
<g font-size="4.5">
<text x="302.8" y="325.5">A722</text>
<text x="64.5" y="348.6">A722</text>
</g>
<g font-size="2.5">
<text x="35.5" y="8.6">1</text>
<text x="90.1" y="8.6">2</text>
<text x="140.1" y="8.6">3</text>
<text x="190.1" y="8.6">4</text>
<text x="240.1" y="8.6">5</text>
<text x="290.1" y="8.6">6</text>
<text x="340.1" y="8.6">7</text>
<text x="390.1" y="8.6">8</text>
<text x="440.1" y="8.6">9</text>
<text x="489.4" y="8.6">10</text>
<text x="539.5" y="8.6">11</text>
<text x="7.1" y="35.7">A</text>
<text x="566.9" y="35.7">A</text>
<text x="7.1" y="85.7">B</text>
<text x="566.9" y="85.7">B</text>
<text x="7" y="135.7">C</text>
<text x="566.9" y="135.7">C</text>
<text x="516.6" y="152.8">POLITECNICO DI MILANO</text>
<text x="516.7" y="155.8">SCUOLA DEL DESIGN</text>
<text x="516.7" y="158.8">C.L. DESIGN DEGLI INTERNI</text>
<text x="516.8" y="162.6">PROGETTO:</text>
<text x="7" y="185.7">D</text>
<text x="566.9" y="185.7">D</text>
<text x="516.8" y="212.6">CORSO:</text>
<text x="527.1" y="216">STRUMENTI E METODI</text>
<text x="530.9" y="219">DEL PROGETTO</text>
<text x="516.8" y="229.3">DOCENTE:</text>
<text x="7.1" y="235.7">E</text>
<text x="529.4" y="235.7">MARCO FERRARA</text>
<text x="566.9" y="235.7">E</text>
<text x="516.8" y="246">STUDENTI:</text>
<text x="528.3" y="252.4">ALESSIA TORTOIOLI</text>
<text x="516.8" y="262.6">OGGETTO:</text>
<text x="532.4" y="269">PARTICOLARI</text>
<text x="516.8" y="279.3">NOTE:</text>
<text x="7.1" y="285.7">F</text>
<text x="567" y="285.7">F</text>
<text x="516.8" y="296">NOME FILE:</text>
<text x="526.8" y="301.9">TARVA_890-199-92.dwg</text>
<text x="516.7" y="313.2">VERS</text>
<text x="556.7" y="313.2">DATA</text>
<text x="6.9" y="335.7">G</text>
<text x="566.8" y="335.7">G</text>
<text x="516.8" y="358.2">A</text>
<text x="550.4" y="358.2">14/07/2017</text>
<text x="516.8" y="362.8">TAVOLA NO.:</text>
<text x="550.2" y="362.8">003 DI</text>
<text x="560.1" y="362.8">003</text>
<text x="7" y="385.7">H</text>
<text x="566.9" y="385.7">H</text>
<text x="516.8" y="405.3">DATA:</text>
<text x="526.8" y="405.2">14/07/2017</text>
<text x="541.7" y="405.2">SCALA:</text>
<text x="557.7" y="405.2">1:1</text>
<text x="33.6" y="413.2">1</text>
<text x="90.1" y="413.2">2</text>
<text x="140.1" y="413.2">3</text>
<text x="190.1" y="413.2">4</text>
<text x="240.1" y="413.2">5</text>
<text x="290.1" y="413.2">6</text>
<text x="340.1" y="413.2">7</text>
<text x="390.1" y="413.2">8</text>
<text x="440.1" y="413.2">9</text>
<text x="489.4" y="413.2">10</text>
<text x="516.3" y="412.3">0</text>
<text x="516.7" y="408.2">REV:</text>
<text x="526.3" y="412.3">10mm</text>
<text x="526.8" y="408.2">A</text>
<text x="541.3" y="412.3">25mm</text>
<text x="541.7" y="408.2">FORMATO:</text>
<text x="558.2" y="408.2">A2</text>
<text x="558.3" y="412.3">50mm</text>
</g>
</svg>
